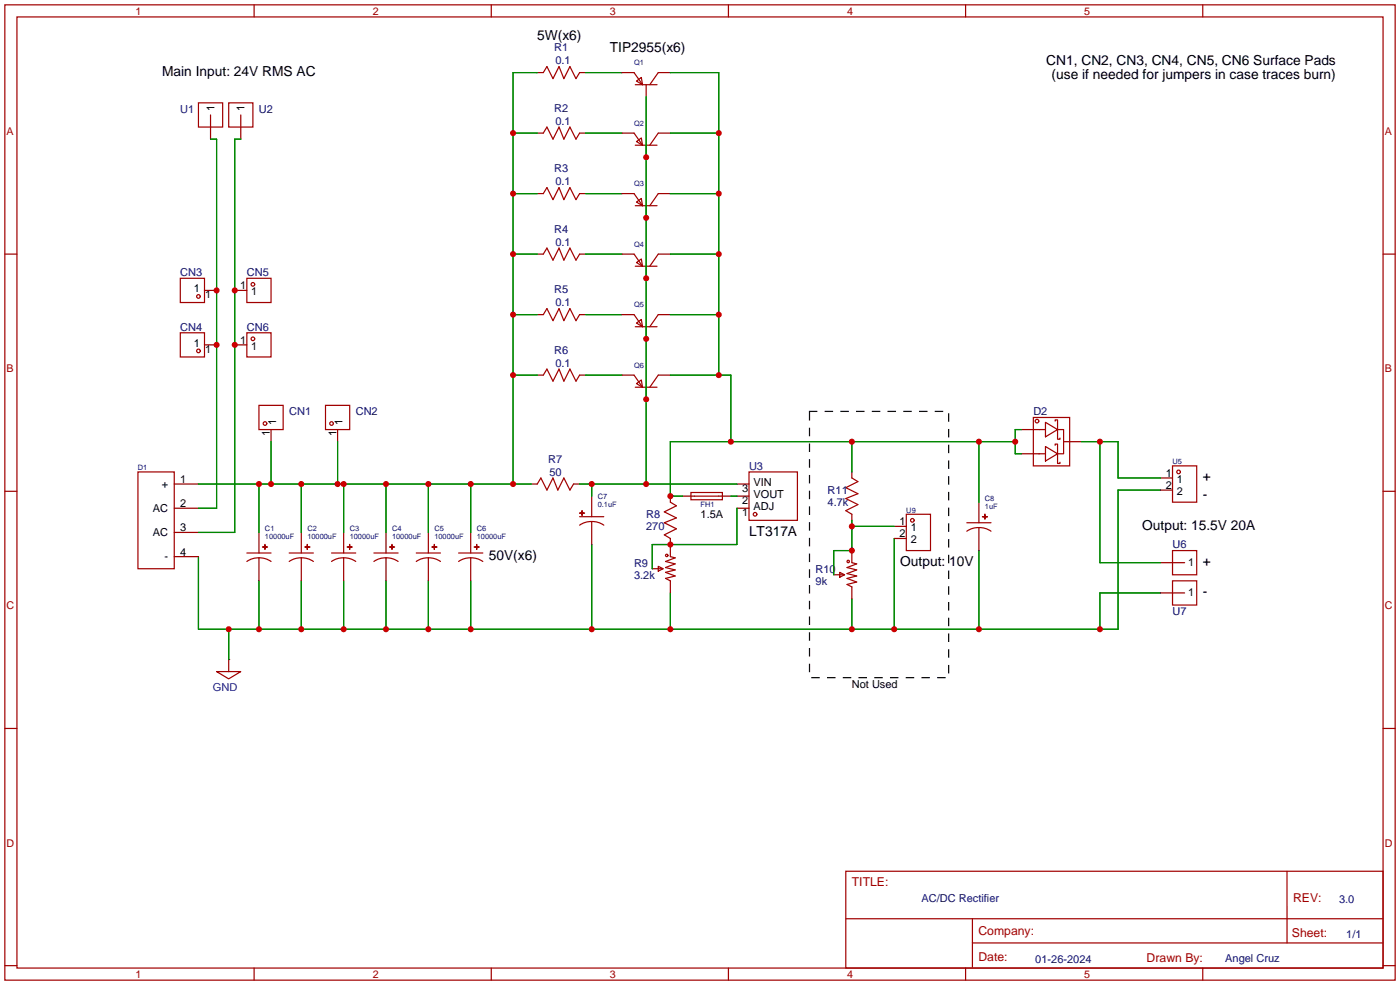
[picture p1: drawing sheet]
<svg xmlns="http://www.w3.org/2000/svg" width="294mm" height="207mm" viewBox="0 0 294 207" stroke-linecap="round" stroke-linejoin="round" font-family="sans-serif">
<g fill="none" stroke="#a10000" stroke-width=".25">
<path d="M1 1h291.9v204.7h-291.9zM3.6 3.6h286.7v199.6h-286.7zM53.3 1v2.6M103.1 1v2.6M114 15.2l.8-1.2 1.3 2.5 1.2-2.5 1.1 2.5 1.2-2.5 1.3 2.5 .8-1.3M133.1 15.2l1.8 2.6M133.3 17.8h4.6M133.6 17l1-.7 .3 1.5zM138.2 15.2l-1.8 2.6M152.9 1v2.6M202.7 1v2.6M252.5 1v2.6"/>
<path d="M41.7 21.6h5v5.1h-5zM48 21.6h5.1v5.1h-5.1zM114 27.9l.8-1.2 1.3 2.5 1.2-2.5 1.1 2.5 1.2-2.5 1.3 2.5 .8-1.3M133.1 27.9l1.8 2.6M133.3 30.5h4.6M133.6 29.7l1-.7 .3 1.5zM138.2 27.9l-1.8 2.6M1 53.3h2.6M37.8 58.4h5.1v5.1h-5.1zM51.8 58.4h5.1v5.1h-5.1zM114 40.6l.8-1.2 1.3 2.5 1.2-2.5 1.1 2.5 1.2-2.5 1.3 2.5 .8-1.3M114 53.3l.8-1.2 1.3 2.5 1.2-2.5 1.1 2.5 1.2-2.5 1.3 2.5 .8-1.3"/>
<path d="M133.1 40.6l1.8 2.6M133.1 53.3l1.8 2.6M133.3 43.2h4.6M133.3 55.9h4.6M133.6 42.4l1-.7 .3 1.5zM133.6 55.1l1-.7 .3 1.5zM138.2 40.6l-1.8 2.6M138.2 53.3l-1.8 2.6M290.3 53.3h2.6M37.8 69.9h5.1v5h-5.1zM51.8 69.9h5.1v5h-5.1zM114 66l.8-1.2 1.3 2.5 1.2-2.5 1.1 2.5 1.2-2.5 1.3 2.5 .8-1.3"/>
<path d="M114 78.7l.8-1.2 1.3 2.5 1.2-2.5 1.1 2.5 1.2-2.5 1.3 2.5 .8-1.3M133.1 66l1.8 2.6M133.1 78.7l1.8 2.6M133.3 68.6h4.6M133.6 67.8l1-.7 .3 1.5zM138.2 66l-1.8 2.6M138.2 78.7l-1.8 2.6M29 99.1h7.6v20.3h-7.6zM54.4 85.1h5v5.1h-5zM68.3 85.1h5.1v5.1h-5.1zM133.3 81.3h4.6M133.6 80.5l1-.7 .3 1.5z"/>
<path d="M157.2 99.1h10.2v10.1h-10.2zM216.9 87.6h7.6v10.2h-7.6zM218.1 95.3h1.2M218.2 90.2h1.3M219.5 88.6l2.5 1.6-2.5 1.5zM219.5 93.7l2.5 1.6-2.5 1.5zM221.5 93.5v-.3h.5v2.1M221.5 88.4v-.3h.5v2.1M222 95.3v2h.5v-.3M222 90.2v2h.5v-.3M222 90.2h1.3v5.1h-1.3M246.1 97.8h5.1v7.6h-5.1z"/>
<path d="M1 103.1h2.6M51.8 117.9a4.6 4.6 0 0 1 5.1 0M51.8 116.1h5.1M55.1 114.8h1zM55.6 114.3v1zM60.7 117.9a4.6 4.6 0 0 1 5.1 0M60.7 116.1h5.1M64 114.8h1zM64.5 114.3v1zM69.6 117.9a4.6 4.6 0 0 1 5.1 0M69.6 116.1h5.1M72.9 114.8h1z"/>
<path d="M73.4 114.3v1zM78.5 117.9a4.6 4.6 0 0 1 5.1 0M78.5 116.1h5.1M81.8 114.8h1zM82.3 114.3v1zM87.4 117.9a4.6 4.6 0 0 1 5.1 0M87.4 116.1h5.1M90.7 114.8h1zM91.2 114.3v1zM96.3 117.9a4.6 4.6 0 0 1 5 0M96.3 116.1h5M99.6 114.8h1z"/>
<path d="M100.1 114.3v1zM112.8 101.6l.7-1.3 1.3 2.6 1.3-2.6 1 2.6 1.3-2.6 1.2 2.6 .8-1.3M121.7 107.7h1zM121.7 110.2a4.6 4.6 0 0 1 5 0M121.7 108.5h5M122.2 107.2v1zM138.2 118.9l1 .5-1 .5zM138.2 119.4h1M140.7 105.4l1.3 .8-2.6 1.2 2.6 1.3-2.6 1 2.6 1.3-2.6 1.3 1.3 .7M140.7 116.8l1 .3-2 .8 2 .5-2 .7 2 .5-2 .5 2 .8-2 .5 1 .5M145 103.4h6.6v1.5h-6.6zM145.8 104.1h5.1"/>
<path d="M178.8 118.1l1 .3-2 .7 2 .5-2 .8 2 .5-2 .5 2 .8-2 .5 1 .5M178.8 100.3l1.3 .8-2.6 1.3 2.6 1.2-2.6 1 2.6 1.3-2.6 1.3 1.3 .8M190.2 108h5.1v7.6h-5.1zM202.9 111.5a4.6 4.6 0 0 1 5.1 0M202.9 109.7h5.1M206.2 108.5h1.1zM206.7 108l.1 1zM246.1 115.6h5.1v5h-5.1zM290.3 103.1h2.6M48 138.4v2.6M176.3 120.1l1 .6-1 .5zM176.3 120.7h1"/>
<path d="M246.1 121.9h5.1v5.1h-5.1zM1 152.9h2.6M45.5 141h5l-2.5 1.5zM290.3 152.9h2.6M177.5 182.9h112.8v20.3h-112.8zM177.6 192.8h112.6M204.1 197.9h86.1M204.1 192.8v10.2M270.2 182.9v15M1 202.7h2.6M53.3 203.2v2.5M103.1 203.2v2.5"/>
<path d="M152.9 203.2v2.5M202.7 203.2v2.5M252.5 203.2v2.5M290.3 202.7h2.6"/>
<circle cx="53.1" cy="59.7" r=".38"/>
<circle cx="41.7" cy="62.2" r=".38"/>
<circle cx="41.7" cy="73.7" r=".38"/>
<circle cx="53.1" cy="71.1" r=".38"/>
<circle cx="55.6" cy="88.9" r=".38"/>
<circle cx="69.6" cy="88.9" r=".38"/>
<circle cx="217.7" cy="88.4" r=".38"/>
<circle cx="247.4" cy="99.1" r=".38"/>
<circle cx="140" cy="116.6" r=".25"/>
<circle cx="158.5" cy="108" r=".38"/>
<circle cx="178.1" cy="117.9" r=".25"/>
<circle cx="191.5" cy="109.2" r=".38"/>
</g>
<g fill="none" stroke="#870000" stroke-width=".25">
<path d="M112.8 15.2h1.2M121.7 15.2h1.2M130.6 15.2h2.5M135.6 17.8v2.5M138.2 15.2h2.5M44.2 24.1v5.1M50.5 24.1v5.1M112.8 27.9h1.2M121.7 27.9h1.2M130.6 27.9h2.5M135.6 30.5v2.5M138.2 27.9h2.5"/>
<path d="M112.8 40.6h1.2M112.8 53.3h1.2M121.7 40.6h1.2M121.7 53.3h1.2M130.6 40.6h2.5M130.6 53.3h2.5M135.6 43.2v2.5M135.6 55.9v2.5M138.2 40.6h2.5M138.2 53.3h2.5M42.9 61h2.6M42.9 72.4h2.6"/>
<path d="M49.3 61h2.5M49.3 72.4h2.5M112.8 66h1.2M112.8 78.7h1.2M121.7 66h1.2M121.7 78.7h1.2M130.6 66h2.5M130.6 78.7h2.5M135.6 68.6v2.5M138.2 66h2.5M138.2 78.7h2.5M56.9 90.2v2.5"/>
<path d="M70.9 90.2v2.5M135.6 81.3v2.5M178.8 99.1v1.2M214.4 90.2h3.8M214.4 95.3h3.8M223.3 92.7h3.8M36.6 101.6h5.1M36.6 111.8h5.1M36.6 106.7h5.1M36.6 116.8h5.1M54.4 111.8v4.3M54.4 117.1v4.8"/>
<path d="M63.2 111.8v4.3M63.2 117.1v4.8M72.1 111.8v4.3M72.1 117.1v4.8M81 111.8v4.3M81 117.1v4.8M89.9 111.8v4.3M89.9 117.1v4.8M98.8 111.8v4.3M98.8 117.1v4.8M111.5 101.6h1.3M120.4 101.6h1.3"/>
<path d="M124.2 104.1v4.4M124.2 109.5v4.8M136.9 119.4h1.3M140.7 104.1v1.3M140.7 113v3.8M143.3 104.1h2.5M150.9 104.1h2.5M154.7 101.6h2.5M154.7 106.7h2.5M154.7 104.1h2.5M178.8 108v1.2M178.8 115.6v2.5"/>
<path d="M187.7 110.5h2.5M187.7 113h2.5M205.5 105.4v4.3M205.5 110.7v4.9M243.6 100.3h2.5M243.6 102.9h2.5M243.6 118.1h5.1M48 138.4h.1M140.7 121.9v2.6M175 120.7h1.3M178.8 123.2v2.5M243.6 124.5h5.1"/>
</g>
<g fill="none" stroke="#008700" stroke-width=".25">
<path d="M112.8 15.2h-5.1v86.4M122.9 15.2h7.7M140.7 15.2h10.2v63.5M44.2 29.2h1.3v77.5h-3.8M50.5 29.2h-1.2v82.6h-7.6M107.7 27.9h5.1M122.9 27.9h7.7M135.6 20.3v81.3M140.7 27.9h10.2M107.7 40.6h5.1M107.7 53.3h5.1M122.9 40.6h7.7"/>
<path d="M122.9 53.3h7.7M140.7 40.6h10.2M140.7 53.3h10.2M107.7 66h5.1M107.7 78.7h5.1M122.9 66h7.7M122.9 78.7h7.7M140.7 66h10.2M140.7 78.7h12.7v14M56.9 92.7v8.9M70.9 92.7v8.9M178.8 92.7v6.4"/>
<path d="M205.5 92.7v12.7M213.1 92.7h-72.4v11.4h2.6M214.4 90.2h-1.3v5.1h1.3M227.1 92.7h7.6v7.6h8.9M230.9 92.7v25.4h12.7M41.7 101.6h69.8M54.4 101.6v10.2M63.2 101.6v10.2M72.1 101.6v10.2M81 101.6v10.2M89.9 101.6v10.2M98.8 101.6v10.2"/>
<path d="M121.7 101.6h33M124.2 101.6v2.5M124.2 114.3v17.8M153.4 104.1h1.3M154.7 106.7v7.6h-17.8v5.1M178.8 109.2v6.4h-3.8v5.1M178.8 110.5h8.9M187.7 113v19.1M205.5 115.6v16.5M243.6 102.9h-8.9v29.2h-193v-15.3M48 132.1v6.3M54.4 121.9v10.2"/>
<path d="M63.2 121.9v10.2M72.1 121.9v10.2M81 121.9v10.2M89.9 121.9v10.2M98.8 121.9v10.2M140.7 124.5v7.6M178.8 125.7v6.4M243.6 124.5h-12.7v7.6"/>
</g>
<path d="M169.9 86.4h29.2v55.8h-29.2z" fill="none" stroke="#000" stroke-width=".25" stroke-dasharray="1.5 1.8"/>
<g fill="#c00">
<circle cx="89.9" cy="132.1" r=".63"/>
<circle cx="48" cy="132.1" r=".63"/>
<circle cx="54.4" cy="132.1" r=".63"/>
<circle cx="63.2" cy="132.1" r=".63"/>
<circle cx="72.1" cy="132.1" r=".63"/>
<circle cx="81" cy="132.1" r=".63"/>
<circle cx="98.8" cy="132.1" r=".63"/>
<circle cx="124.2" cy="132.1" r=".63"/>
<circle cx="205.5" cy="132.1" r=".63"/>
<circle cx="140.7" cy="132.1" r=".63"/>
<circle cx="230.9" cy="132.1" r=".63"/>
<circle cx="178.8" cy="132.1" r=".63"/>
<circle cx="187.7" cy="132.1" r=".63"/>
<circle cx="140.7" cy="114.3" r=".63"/>
<circle cx="56.9" cy="101.6" r=".63"/>
<circle cx="98.8" cy="101.6" r=".63"/>
<circle cx="107.7" cy="78.7" r=".63"/>
<circle cx="107.7" cy="53.3" r=".63"/>
<circle cx="107.7" cy="66" r=".63"/>
<circle cx="107.7" cy="40.6" r=".63"/>
<circle cx="107.7" cy="27.9" r=".63"/>
<circle cx="54.4" cy="101.6" r=".63"/>
<circle cx="63.2" cy="101.6" r=".63"/>
<circle cx="70.9" cy="101.6" r=".63"/>
<circle cx="72.1" cy="101.6" r=".63"/>
<circle cx="81" cy="101.6" r=".63"/>
<circle cx="89.9" cy="101.6" r=".63"/>
<circle cx="107.7" cy="101.6" r=".63"/>
<circle cx="230.9" cy="92.7" r=".63"/>
<circle cx="124.2" cy="101.6" r=".63"/>
<circle cx="135.6" cy="101.6" r=".63"/>
<circle cx="135.6" cy="33" r=".63"/>
<circle cx="135.6" cy="45.7" r=".63"/>
<circle cx="135.6" cy="58.4" r=".63"/>
<circle cx="135.6" cy="71.1" r=".63"/>
<circle cx="135.6" cy="83.8" r=".63"/>
<circle cx="178.8" cy="92.7" r=".63"/>
<circle cx="213.1" cy="92.7" r=".63"/>
<circle cx="205.5" cy="92.7" r=".63"/>
<circle cx="153.4" cy="92.7" r=".63"/>
<circle cx="140.7" cy="104.1" r=".63"/>
<circle cx="150.9" cy="78.7" r=".63"/>
<circle cx="150.9" cy="66" r=".63"/>
<circle cx="150.9" cy="53.3" r=".63"/>
<circle cx="150.9" cy="40.6" r=".63"/>
<circle cx="150.9" cy="27.9" r=".63"/>
<circle cx="178.8" cy="110.5" r=".63"/>
<circle cx="178.8" cy="115.6" r=".63"/>
<circle cx="45.5" cy="61" r=".63"/>
<circle cx="45.5" cy="72.4" r=".63"/>
<circle cx="49.3" cy="72.4" r=".63"/>
<circle cx="49.3" cy="61" r=".63"/>
</g>
<g font-size="2.9">
<text x="112.8" y="8.3">5W(x6)</text>
<text x="128" y="10.9">TIP2955(x6)</text>
<text x="34" y="15.9">Main Input: 24V RMS AC</text>
<text x="219.6" y="13.7">CN1, CN2, CN3, CN4, CN5, CN6 Surface Pads</text>
<text x="220.7" y="16.6">(use if needed for jumpers in case traces burn)</text>
<text x="252.5" y="101">+</text>
<text x="252.5" y="104.8">-</text>
<text x="157.2" y="112.5">LT317A</text>
<text x="239.8" y="111.2">Output: 15.5V 20A</text>
<text x="102.6" y="117.5">50V(x6)</text>
<text x="189" y="118.8">Output: 10V</text>
<text x="252.5" y="118.8">+</text>
<text x="252.5" y="125.2">-</text>
</g>
<g font-size="2.6" fill="#a00000">
<text x="178.8" y="186.1">TITLE:</text>
<text x="271.4" y="189.4">REV:</text>
<text x="205.4" y="196.3">Company:</text>
<text x="271.2" y="196.7">Sheet:</text>
<text x="205.4" y="201.8">Date:</text>
<text x="240.7" y="201.9">Drawn By:</text>
</g>
<g font-size="2.3" fill="#000080">
<text x="116.3" y="10.8">R1</text>
<text x="116.6" y="13.5">0.1</text>
<text x="37.8" y="23.7">U1</text>
<text x="54.4" y="23.7">U2</text>
<text x="116.3" y="23.5">R2</text>
<text x="116.6" y="26.2">0.1</text>
<text x="116.3" y="36.2">R3</text>
<text x="116.6" y="38.9">0.1</text>
<text x="116.3" y="48.9">R4</text>
<text x="116.6" y="51.6">0.1</text>
<text x="37.8" y="58">CN3</text>
<text x="51.8" y="58">CN5</text>
<text x="116.3" y="61.6">R5</text>
<text x="116.6" y="64.3">0.1</text>
<text x="37.8" y="69.4">CN4</text>
<text x="51.8" y="69.4">CN6</text>
<text x="116.3" y="74.3">R6</text>
<text x="116.6" y="77">0.1</text>
<text x="60.7" y="87.2">CN1</text>
<text x="74.7" y="87.2">CN2</text>
<text x="216.9" y="87.2">D2</text>
<text x="115.1" y="97.1">R7</text>
<text x="115.3" y="99.9">50</text>
<text x="157.2" y="98.6">U3</text>
<text x="173.7" y="103.7">R11</text>
<text x="173.7" y="106.2">4.7k</text>
<text x="135.6" y="108.8">R8</text>
<text x="135.6" y="111.3">270</text>
<text x="133.1" y="118.9">R9</text>
<text x="246.1" y="115.1">U6</text>
<text x="133.1" y="121.5">3.2k</text>
<text x="171.2" y="120.2">R10</text>
<text x="171.2" y="122.7">9k</text>
<text x="246.1" y="129.1">U7</text>
<text x="193.5" y="189.4">AC/DC Rectifier</text>
<text x="281.1" y="189.5">3.0</text>
<text x="282.6" y="197">1/1</text>
<text x="217.3" y="202">01-26-2024</text>
<text x="257.2" y="202">Angel Cruz</text>
</g>
<g font-size="2.3">
<text x="45" y="23.3" transform="rotate(-90 45 23.3)">1</text>
<text x="51.4" y="23.3" transform="rotate(-90 51.4 23.3)">1</text>
<text x="40.7" y="61.3">1</text>
<text x="43.1" y="62.6">1</text>
<text x="50.4" y="60.7">1</text>
<text x="52.8" y="62">1</text>
<text x="40.7" y="72.7">1</text>
<text x="43.1" y="74">1</text>
<text x="50.4" y="72.2">1</text>
<text x="52.8" y="73.4">1</text>
<text x="57.9" y="89.2" transform="rotate(-90 57.9 89.2)">1</text>
<text x="71.9" y="89.2" transform="rotate(-90 71.9 89.2)">1</text>
<text x="56.7" y="91.6" transform="rotate(-90 56.7 91.6)">1</text>
<text x="70.6" y="91.6" transform="rotate(-90 70.6 91.6)">1</text>
<text x="37.8" y="101.4">1</text>
<text x="158.2" y="101.9">VIN</text>
<text x="244.7" y="100.1">1</text>
<text x="247.1" y="101.4">1</text>
<text x="32.1" y="107.5">AC</text>
<text x="34" y="102.4">+</text>
<text x="37.8" y="106.5">2</text>
<text x="155.8" y="105.8">2</text>
<text x="155.8" y="103.2">3</text>
<text x="158.2" y="107">ADJ</text>
<text x="158.2" y="104.5">VOUT</text>
<text x="244.7" y="102.6">2</text>
<text x="247.1" y="103.9">2</text>
<text x="32.1" y="112.5">AC</text>
<text x="37.8" y="111.5">3</text>
<text x="147.1" y="108.8">1.5A</text>
<text x="155.8" y="108.3">1</text>
<text x="188.8" y="110.3">1</text>
<text x="188.8" y="112.8">2</text>
<text x="191.2" y="111.5">1</text>
<text x="34.5" y="117.6">-</text>
<text x="37.8" y="116.6">4</text>
<text x="191.2" y="114.1">2</text>
<text x="249.4" y="118.8">1</text>
<text x="249.4" y="125.2">1</text>
<text x="178.8" y="144.3">Not Used</text>
</g>
<text font-size="2.3" fill="#00f" x="44.7" y="144.9">GND</text>
<g font-size="2.2" fill="#a00000">
<text x="28.4" y="3.1">1</text>
<text x="78.2" y="3.1">2</text>
<text x="128" y="3.1">3</text>
<text x="177.8" y="3.1">4</text>
<text x="227.6" y="3.1">5</text>
<text x="1.4" y="28.3">A</text>
<text x="290.7" y="28.3">A</text>
<text x="1.4" y="78.1">B</text>
<text x="290.7" y="78.1">B</text>
<text x="1.4" y="127.9">C</text>
<text x="290.7" y="127.9">C</text>
<text x="1.4" y="177.7">D</text>
<text x="290.7" y="177.7">D</text>
<text x="28.4" y="205.3">1</text>
<text x="78.2" y="205.3">2</text>
<text x="128" y="205.3">3</text>
<text x="177.8" y="205.3">4</text>
<text x="227.6" y="205.3">5</text>
</g>
<g font-size="1.6" fill="#000080">
<text x="133.1" y="13.7">Q1</text>
<text x="133.1" y="26.4">Q2</text>
<text x="133.1" y="39.1">Q3</text>
<text x="133.1" y="51.8">Q4</text>
<text x="133.1" y="64.5">Q5</text>
<text x="133.1" y="77.2">Q6</text>
<text x="29" y="98.7">D1</text>
<text x="246.1" y="97.5">U5</text>
<text x="125.5" y="104.7">C7</text>
<text x="125.5" y="106.4">0.1uF</text>
<text x="147.1" y="106.4">FH1</text>
<text x="190.2" y="107.6">U9</text>
<text x="206.8" y="105.1">C8</text>
<text x="206.8" y="106.8">1uF</text>
<text x="55.6" y="111.4">C1</text>
<text x="55.6" y="113.2">10000uF</text>
<text x="64.5" y="111.4">C2</text>
<text x="64.5" y="113.2">10000uF</text>
<text x="73.4" y="111.4">C3</text>
<text x="73.4" y="113.2">10000uF</text>
<text x="82.3" y="111.4">C4</text>
<text x="82.3" y="113.2">10000uF</text>
<text x="91.2" y="111.4">C5</text>
<text x="91.2" y="113.2">10000uF</text>
<text x="100.1" y="111.4">C6</text>
<text x="100.1" y="113.2">10000uF</text>
</g>
</svg>
